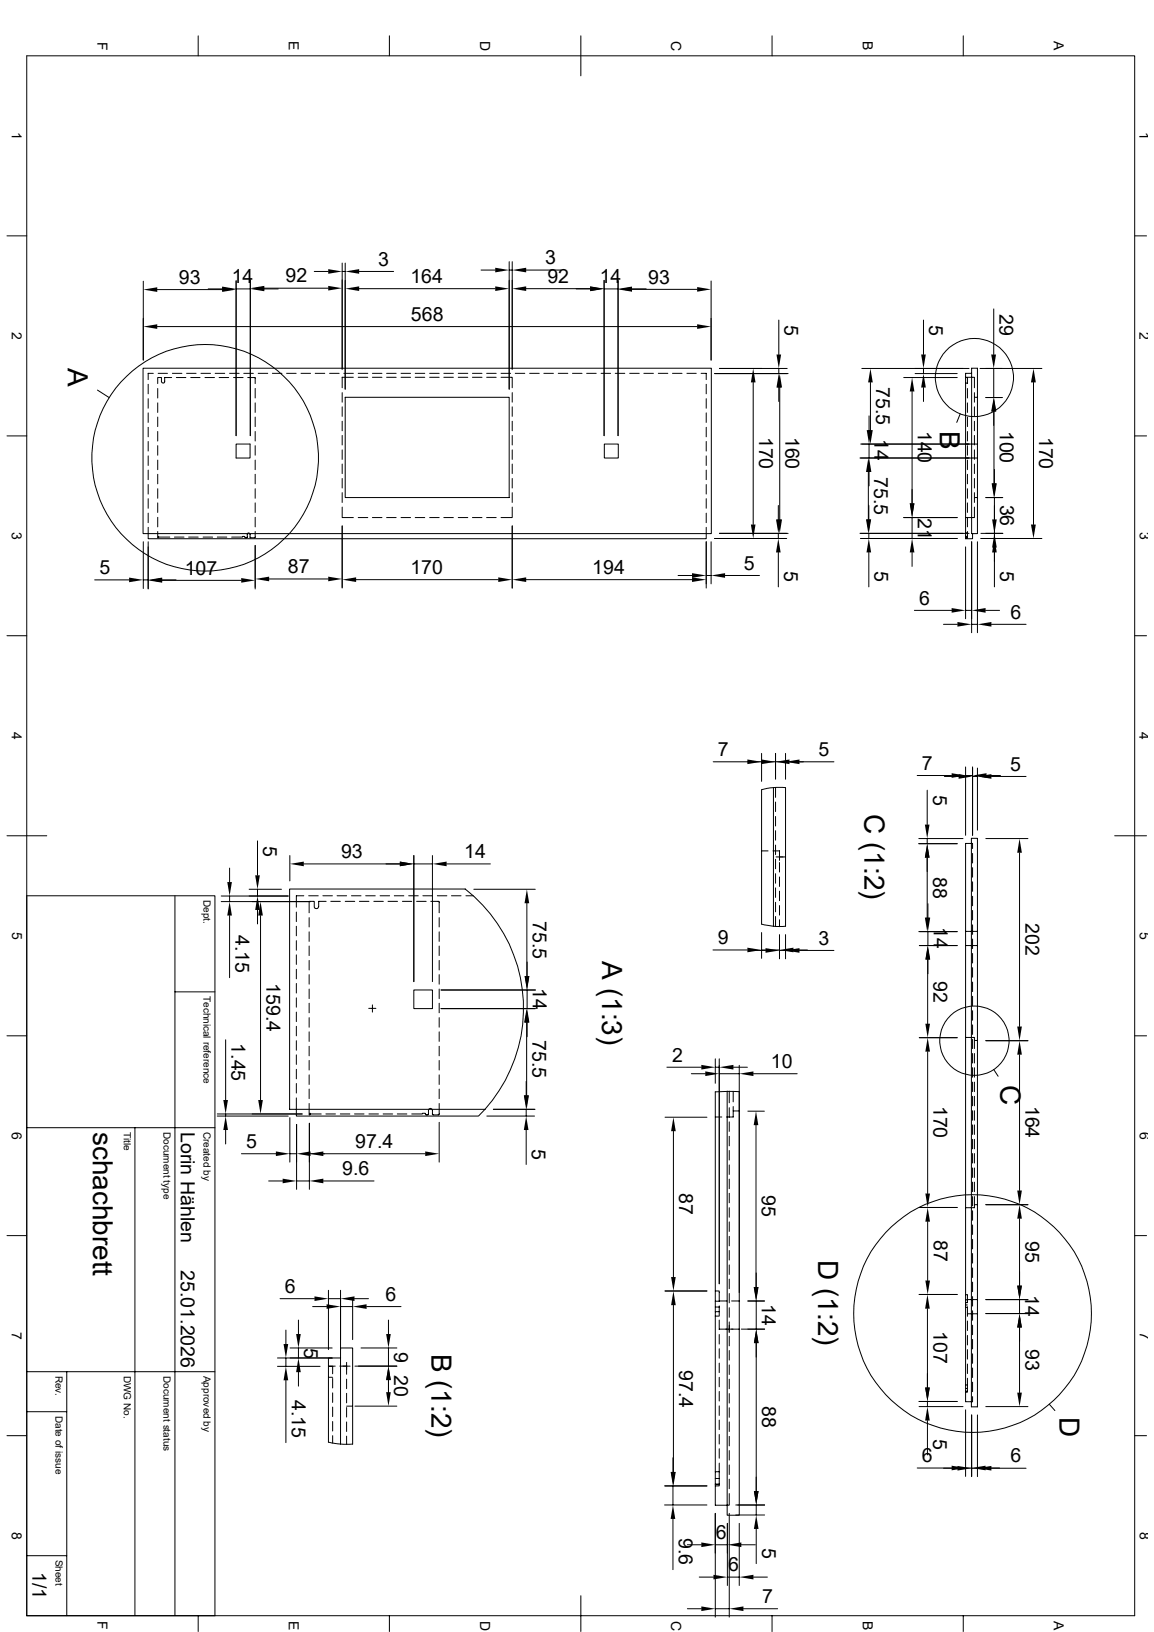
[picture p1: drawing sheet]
<svg xmlns="http://www.w3.org/2000/svg" width="210mm" height="297mm" viewBox="0 0 210 297" stroke-linecap="round" stroke-linejoin="round" font-family="sans-serif">
<g fill="none" stroke="#000" stroke-width=".18">
<path d="M4.9 10.2h201.6v283.8h-201.6zM36.1 6.5v3.7M70.9 6.5v3.7M105.7 6.5v7.3M140.5 6.5v3.7M175.3 6.5v3.7M1.3 42.9h3.6M26.1 51.2v14.3M28.6 59.4h98.3M28.6 52.7h11.8M37.9 52.6h2.5M43 51.1v28.2"/>
<path d="M43 52.6h2.6M45.6 50.9v28.4M48.1 52.5h11.6M48.1 52.6h2.5M57.2 49.4h2.5M62.3 47.9v19.3M62.3 49.4h.5M62.8 47.9v22.9M65.4 52.5h24.7M65.4 49.4h6.2M87.5 49.1h2.6M92.7 47.6v23.2"/>
<path d="M92.7 49.1h.5M93.2 47.6v19.6M95.8 49.1h6.2M95.8 52.5h11.6M104.9 52.6h2.5M109.9 52.6h2.6M109.9 51v28.3M112.5 51.1v28.2M115 52.6h2.6M115 52.7h11.9M129.4 51.1v14.4M141.7 58.3v6.2"/>
<path d="M168.1 58.3v6.2M180.8 56.2v8.3M206.5 42.9h2.2M1.3 79.3h3.6M17.7 71l2.2 1.3M26 67h103.5v30.1h-103.5zM27 69.9v1.8M27 72.6v1.7M27 75.1v1.8M27 77.8v1.7M27.9 67.9h-.9v1.2M28.7 70.7v1.7"/>
<path d="M28.7 73.3v1.8M28.7 75.9v1.7M28.7 78.5v1.8M28.8 67.9h1.7M31.2 68.7h-1.2v.7a.3 .3 0 0 1-.3 .3 .3 .3 0 0 1-.3-.3v-.7h-.7v1.1M31.4 67.9h1.7M32.1 68.7h1.7M34 67.9h1.7M34.7 68.7h1.7M36.6 67.9h1.7M37.3 68.7h1.7M39.2 67.9h1.7"/>
<path d="M39.9 68.7h1.7M41.8 67.9h1.7M42.5 68.7h1.7M44.4 67.9h1.7M45.1 68.7h1.3v1.1M46.4 70.7v1.7M46.4 73.3v1.8M46.4 75.9v1.7M46.4 78.5v1.8M47 67.9h1.7M49.6 67.9h1.7M52.2 67.9h1.7"/>
<path d="M54.8 67.9h1.7M57.4 67.9h1.7M60 67.9h1.7M62.3 71.5v1.7M62.3 74v1.8M62.3 76.7v1.7M62.3 79.2v1.8M62.6 67.9h1.7M62.8 72.3h29.9v18.3h-29.9zM64.3 68.7h-2v1.9M65.2 67.9h1.7M65.2 68.7h1.7"/>
<path d="M67.8 67.9h1.7M67.8 68.7h1.7M70.4 67.9h1.7M70.4 68.7h1.7M73 67.9h1.7M73 68.7h1.7M75.6 67.9h1.7M75.6 68.7h1.7M78.2 67.9h1.7M78.2 68.7h1.7M80.8 67.9h1.7M80.8 68.7h1.7"/>
<path d="M83.4 67.9h1.7M83.4 68.7h1.7M86 67.9h1.7M86 68.7h1.7M88.6 67.9h1.7M88.6 68.7h1.7M91.2 68.7h2v1.9M91.2 67.9h1.7M93.2 71.5v1.7M93.2 74v1.8M93.2 76.7v1.7M93.2 79.2v1.8"/>
<path d="M93.8 67.9h1.7M96.4 67.9h1.7M99 67.9h1.7M101.6 67.9h1.7M104.2 67.9h1.7M106.8 67.9h1.7M109.4 67.9h1.7M112 67.9h1.7M114.6 67.9h1.7M117.2 67.9h1.7M119.8 67.9h1.7M122.4 67.9h1.7"/>
<path d="M125 67.9h1.7M127.6 67.9h.9v1.2M128.5 69.9v1.8M128.5 72.6v1.7M128.5 75.1v1.8M128.5 77.8v1.7M130 68h13.4M130.9 67.1h12.4M137.1 69.6v25.9M141.7 67.1v.9M141.7 70.5v2.6M141.9 70.5v24"/>
<path d="M156.8 67.1h19.6M158.2 75.7v2.6M158.4 69.6v8.7M164.5 68.7h9.7M166 71.2v20.4M166.5 68h7.7M168.1 67.1v.9M168.1 70.5v2.6M174.8 75.3l-.7 1.6M175.7 68.7h.4v1.1M175.7 68.7h1.6v1.9M175.7 69.7h.4"/>
<path d="M176.1 70.7v1.7M176.1 73.3v1.8M176.1 75.9v1.7M176.1 78.5v1.8M176.8 67h1.1v30.1h-1.1zM176.8 67.9h-1.1v30.1h1.3v-.9M177.3 71.5v1.7M177.3 74v1.8M177.3 76.7v1.7M177.3 79.2v1.8M177.3 72.3h.6M178.4 67.1h11.2"/>
<path d="M180.8 67.1v5.2M180.8 74.9v2.5M180.9 74.9v13.1M182.4 72.3h-3M188.1 69.6v25.9M206.5 79.3h2.2M26.1 98.6v8.5M27 98.6v8.6M27 96v2h101.5v-2M27 80.3v1.8M27 83v1.7M27 85.6v1.7"/>
<path d="M27 88.2v1.7M27 90.8v1.7M27 93.4v1.7M28.7 96.7v1.2h.1v-.3l.1 .1h2M28.7 81.1v1.7M28.7 83.7v1.8M28.7 86.3v1.8M28.7 88.9v1.8M28.7 91.5v1.8M28.7 94.1v1.8M31.7 97.7h1.8M34.3 97.7h1.8"/>
<path d="M37 97.7h1.7M39.5 97.7h1.8M43 80.8h2.5v2.6h-2.5zM46.4 96.7v1.1l-.8 .1-.1-.6a.26 .26 0 0 0-.2-.3 .26 .26 0 0 0-.3 .3l-.1 .6h-.3l-.2-.3h-.2v.1h-2M46.4 81.1v1.7M46.4 83.7v1.8M46.4 86.3v1.8M46.4 88.9v1.8M46.4 91.5v1.8M46.4 94.1v1.8M46.4 99.3v7.9M62.3 95.7v11.3"/>
<path d="M62.3 92.3v1.9h2M62.3 81.9v1.7M62.3 84.5v1.7M62.3 87.1v1.7M62.3 89.7v1.7M65.2 94.2h1.7M67.8 94.2h1.7M70.4 94.2h1.7M73 94.2h1.7M75.6 94.2h1.7M78.2 94.2h1.7M80.8 94.2h1.7"/>
<path d="M83.4 94.2h1.7M86 94.2h1.7M88.6 94.2h1.7M93.2 92.3v1.9h-2M93.2 81.9v1.7M93.2 84.5v1.7M93.2 87.1v1.7M93.2 89.7v1.7M93.2 95.7v11.3M110 80.8h2.5v2.6h-2.5zM128.5 80.3v1.8M128.5 83v1.7"/>
<path d="M128.5 85.6v1.7M128.5 88.2v1.7M128.5 90.8v1.7M128.5 93.4v1.7M128.5 98.6v8.4M129.4 98.6v7.7M130 98h13.2M130.9 97.1h12.5M141.6 92v2.5M141.6 97.1v.9M156.5 83.4h21.4M156.5 97.1h19.9"/>
<path d="M156.6 98h17.6M158 85.9v8.6M158.1 92v2.5M158.1 97.1v.9M158.2 80.8v2.6M158.2 85.9v2.5M164.5 94.2h9.7M166 94.2v3.8M175.7 97.6h.4M175.7 97.7h.4M175.7 99.5v13.1M175.7 97h.4"/>
<path d="M176.1 96.7v1.2h-.4M176.1 81.1v1.7M176.1 83.7v1.8M176.1 86.3v1.8M176.1 88.9v1.8M176.1 91.5v1.8M176.1 94.1v1.8M176.8 98.6v16.5M177.3 92.3v1.9h-1.6M177.3 81.9v1.7M177.3 84.5v1.7M177.3 87.1v1.7"/>
<path d="M177.3 89.7v1.7M177.3 90.6h.6M177.9 98.6v16.5M177.9 80.8h-21.3M178.5 98h11.1M178.5 97.1h4M179.4 90.6h3.1M181 85.4v2.6M181 90.6v7.4M181 99.7v7.1M1.3 115.7h3.6M17.2 105.5h6.3"/>
<path d="M26.1 105.5h.9M29.5 105.6h14.4M29.5 105.5h2.5M49 105.4h10.7M64.8 105.5h25.9M95.8 105.5h30.1M123.4 104.7h2.5M128.5 104.7h.9M132 104.7h6.2M141.6 100.5v6.3M158.1 100.5v6.3M166 100.5v2.6"/>
<path d="M166.4 111.1h6.8M171.7 113.6h2.5M175.7 111.1h1.1M176.8 113.6h1.1M179.4 111.1h2.5M180.4 113.6h6.3M206.5 115.7h2.2M138.6 137.1v5.1M141.1 137.1v4.7M143 137.1v4.7M143 138.6h-13.2M151.8 138.6h-8.1"/>
<path d="M175.7 139.6v12.4M177 139.6v12.4M177.9 139.8v11.3M1.3 152.1h7.2M41.8 158v2.5M46.9 153v6.3M52.7 155.7v4.6M55.3 157.2h17.5M75.3 157.2h3.4M75.3 155.7v22.9M78.7 155.7v22.9M81.3 157.2h7.9"/>
<path d="M138.6 154.9h1.2M140.7 154.9h1.2v1.7M140.8 143.3v25.3M140.8 143.3l-2.2 .4v24.5l2.2 .4M140.8 143.3h2.2v25.3h-2.2M141.1 143.3v1.8M141.1 146v1.7M141.1 148.6v1.7M141.1 151.2v1.7M141.1 153.8v1.7M141.1 156.4v1.7M141.1 159v1.7"/>
<path d="M141.2 156h1.8M141.9 157v1.7M141.9 159.6v1.7M166.9 141.1h6.3M167.2 152.6h8.1M168.7 156.1v10.9M168.7 143.8v6.3M168.7 152.6v.9M171.9 141.3h2.6M174.2 153.5h-7M175.7 141.1h1.3M176.8 152.6h1.1v103.4h-1.1z"/>
<path d="M177 154.4v-.9h-1.3v101.6h1.3v-.9M177 155.3v1.8M177 157.9v1.7M177 141.3h.9M179.4 152.6h7.7M179.5 141.1h2.6M180.4 141.3h6.3M185.5 155.2v31.6M202.9 152.1h5.8M4.9 163h34.2v131M31.8 163v131M40.3 164.1h16.2"/>
<path d="M40.3 163.1h12.2M41.8 163.1v1M41.8 166.6v11.3M45.3 161.8h5.9M46.9 161.8v1.3M46.9 165.6v2.5M47.4 166.6v33.6M53.9 166v1.7M53.9 168.6v1.7M53.9 171.2v1.7M53.9 173.8v1.7M53.9 176.4v1.7"/>
<path d="M53.9 179v1.7M55.3 163h-1.4v2.1M56.2 163h1.7M56.3 167v1.7M56.3 169.6v1.7M56.3 172.2v1.7M56.3 174.8v1.7M56.3 177.4v1.7M58.8 163h1.7M59.4 164h-1.4v1a.4 .4 0 0 1-.4 .4 .4 .4 0 0 1-.4-.4v-1h-.9v2.1M60.2 164h1.7M61.3 163h1.8"/>
<path d="M62.8 164h1.8M64 163h1.7M65.4 164h1.7M66.5 163h1.8M68 164h1.8M69.2 163h1.7M70.6 164h1.7M71.8 163h1.7M73.2 164h1.7M74.4 163h1.7M75.8 164h1.8M77 163h1.7"/>
<path d="M78.4 164l1.5 .1v2M79.6 163h1.7M79.9 167v1.7M79.9 169.6v1.7M79.9 172.2v1.7M79.9 174.8v1.7M79.9 177.4v1.7M82.2 163h1.7M84.8 163h1.3M86.2 161.8h11.2M95.9 164.4v13.2M95.9 175.1v2.5"/>
<path d="M129.8 172.9h6.2M136.8 173h2.5M138.6 169.7v4.7M138.6 172.9h3.3M141.1 161.6v1.7M141.1 164.2v1.7M141.1 166.8v1.8M141.9 162.2v1.7M141.9 164.8v1.7M141.9 167.4v1.3M141.9 170.1v4.4M141.9 173h1.1"/>
<path d="M143 170.1v4.4M144.4 172.9h2.5M145.5 173h6.3M167.2 169.5h7M167.3 172.1h6.9M168.8 174.6v11.7M168.9 164.5v2.5M168.9 169.5v2.6M168.9 174.6v2.6M175.7 169.5h2.2M175.7 172.1h2.2M177 160.5v1.7"/>
<path d="M177 163.1v1.7M177 165.7v1.7M177 168.3v1.8M177 170.9v1.7M177 173.5v1.8M177 176.1v1.7M177 178.7v1.8M1.3 188.5h3.6M31.8 180.5h7.3M41.1 189.2v11M53.9 199.8v3.3h33.2a27.5 27.5 0 0 0-2.4-41.3h-32v40.1h35.6M53.9 181.6v1.7"/>
<path d="M53.9 184.2v1.7M53.9 186.8v1.7M53.9 189.4v1.7M53.9 192v1.7M53.9 194.6v1.7M53.9 197.2v1.7M56.3 180v1.7M56.3 182.6v1.7M56.3 185.2v1.7M56.3 187.8v1.7M56.3 190.4v1.8M56.3 193v1.7"/>
<path d="M56.3 195.6v1.8M56.3 198.2v1.7M67.1 183.5h1.3M67.8 182.9v1.3M75.3 180.2h3.4v3.4h-3.4zM79.9 180v1.7M79.9 182.6v1.7M79.9 185.2v1.7M79.9 187.8v1.7M79.9 190.4v1.8M79.9 193v1.7M79.9 195.6v1.8"/>
<path d="M79.9 198.2v1.7M80.3 183.6h17.2M95.8 196.8v2.5M95.8 186.1v13.2M95.9 180.2v3.4M95.9 186.1v2.6M97.5 180.2h-17.2M121.4 194.2h6.2M125.8 195.4h2.6M130.2 192.7v4.4M130.2 194.2h.7M130.2 198.7v75.2h2.5v-2.1"/>
<path d="M130.9 192.7v40.9M130.9 195.4h3.6M132.3 198.6l2.2 .1M132.3 198.6v77.2h2.2v-77.2M132.4 198.6l-2.2 .1M132.7 198.6v2.1M133.4 198.6v1.9M133.5 194.2h2.5M134.5 193.9v41.3M137.1 195.4h8M167.3 188.8h6.9M168.8 191.4v25.8"/>
<path d="M175.7 188.8h1.6v2M177 181.3v1.7M177 183.9v1.8M177 186.5v1.8M177 189.1v1.7M177 191.7v1.8M177 194.3v1.7M177 196.9v1.8M177 199.5v1.8M177.3 191.7v1.8M177.3 194.3v1.7M177.3 196.9v1.8"/>
<path d="M177.3 199.5v1.8M177.3 189.4h.6M179.4 189.4h7.7M180.8 194.6l.9 1.3M185.5 191.9v24.8M206.5 188.5h2.2M4.9 205.2h34.2M24.6 205.2v88.8M39.5 202.7h15.5M39.5 203.1h13M41.1 202.7v.4M41.1 205.7v2.5"/>
<path d="M43.9 210h6.3M48.9 214.9h2.5M52.7 203.4v8.1M52.7 210h1.3M54 214.9h2.3M54 204.6v11.9M56.3 200.8v2.1h.1v-.3l.1 .1h2M56.3 204.4v12.1M56.5 210h20.9M58.8 214.9h9.3M59.3 202.7h1.7M61.9 202.7h1.8"/>
<path d="M64.5 202.7h1.8M67.1 202.7h1.8M69.7 202.7h1.8M72.3 202.7h1.7M79.9 204.3v7.2M79.9 200.8v2l-1.2 .1v-.8a.36 .36 0 0 0-.4-.4 .36 .36 0 0 0-.3 .4v.7l-.1 .1h-.4l-.1-.3h-.5v.1h-2M88.6 203.1h8.7M89.8 201.9h7.6M95.8 201.9v1.2M95.8 205.7v6.2M121 203.3h7.7M122.6 205.9v26.5"/>
<path d="M130.2 203.3h1.2M132.7 201.6v1.7M132.7 204.2v1.7M132.7 206.8v1.7M132.7 209.4v1.7M132.7 212v1.7M132.7 214.6v1.7M132.7 217.2v1.7M132.7 219.8v1.7M133.4 202.2h1.1M133.4 201.4v1.9h-1.2M136.1 202.2h3"/>
<path d="M137.6 204.8v29.4M167.3 219.8h6.9M177 202.1v1.8M177 204.7v1.8M177 207.3v1.8M177 209.9v1.8M177 212.6v1.7M177 215.1v1.8M177 217.8v1.7M177.3 202.1v1.8M177.3 204.7v1.8M177.3 207.3v1.8"/>
<path d="M177.3 209.9v1.8M177.3 212.6v1.7M177.3 215.1v1.8M177.3 217.8v2h-1.6M177.3 219.2h.6M179.4 219.2h7.7M1.3 224.9h3.6M51 236.3h6.2M56.9 237.8h2.5M59.8 234.8v10.8M59.8 236.3h2.2M62 237.8h2.2"/>
<path d="M62 234.8v28M64.2 236.3v7.5M64.5 236.3h2.6M66.7 237.8h6.3M121 234.9h7.7M122.6 237.5v30.4M130.2 234.9h.7v1.9h1.4M130.2 239.5h.7M130.2 238.7h.7M130.2 236.8h.7M130.2 237.9h.7M130.9 237.7v1.7"/>
<path d="M132.7 222.4v1.7M132.7 225v1.7M132.7 227.6v1.7M132.7 230.2v1.7M132.7 232.8v1.7M132.7 235.4v1.7M132.7 238v1.7M133.1 236.8h1.4M137.6 231.7v2.5M137.6 236.8v5.1M139.1 236.8h-3M167.3 235.6h6.9"/>
<path d="M168.8 238.2v14.3M168.8 222.3v10.7M175.7 235.6h.4v1.4M175.7 237.9h.4M175.7 237.5h.4M175.7 236.6h.4M175.7 237.1h.4M176.1 237.8v1.8M176.1 239.1h1.8M176.1 236.5h1.8M177 220.3v1.8M177 222.9v1.8"/>
<path d="M177 225.6v1.7M177 228.1v1.8M177 230.8v1.7M177 233.3v1.8M177 236v1.7M177 238.5v1.8M179.4 236.5h7.7M179.4 239.1h7.7M185.5 236.5v2.6M185.5 221.8v12.2M206.5 224.9h2.2M4.9 256.9h7.2"/>
<path d="M4.9 249.6h34.2M12.1 249.6v44.4M50.5 248.7h7.8M50.5 247.1h10M52 242.1v2.5M52 247.1v1.6M52 251.2v11.4M52.8 245.3h7.7M54.3 240.2v2.6M54.3 245.3v1.8M54.3 249.7v2.6M59.8 248.7h.7v1.3"/>
<path d="M59.8 248.6h1.2M59.8 250.7h.7M60.5 250.9v1.7M60.5 253.5v1.7M60.5 256.1v1.7M60.5 258.7v1.7M62 247.1h-2.2v15.4M62 245.3h2.2v17.5M63.1 247.9v2.2M63.1 251v1.7M63.1 253.6v1.7M63.1 256.2v1.7"/>
<path d="M63.1 258.8v1.7M63.1 255.9h1.1M63.7 248.6h-1.9M64.6 248.6h7.6M64.6 255.9h7.6M65.7 245.3h6.5M70.7 240.2v2.6M70.7 245.3v3.3M70.7 251.2v2.5M130.9 240.2v1.8M130.9 242.9v1.7M130.9 245.4v1.8"/>
<path d="M130.9 248.1v1.7M130.9 250.7v1.7M130.9 253.2v1.8M130.9 255.9v1.7M130.9 258.4v1.8M130.9 241.9h3.6M132.7 240.6v1.9M132.7 243.2v1.7M132.7 245.8v1.7M132.7 248.4v1.7M132.7 251v1.7M132.7 253.6v1.8"/>
<path d="M132.7 256.2v1.7M132.7 258.8v1.7M134.9 241.9h4.2M137.6 244.4v27M167.3 255.1h6.9M167.3 256h8M168.8 255.1v.9M168.8 258.5v6.3M175.7 256.6v12.1M175.7 253.2h.4M175.7 252.1h.4M176.1 252.1v.6h-.4"/>
<path d="M176.1 252.7v.7h-.4M176.1 240.4v1.7M176.1 243v1.8M176.1 245.6v1.8M176.1 248.2v1.8M176.1 250.8v1.3M176.8 257.5v11.2M177 241.2v1.7M177 243.8v1.7M177 246.4v1.7M177 249v1.7M177 251.5v1.8"/>
<path d="M177.9 257.5v11.2M179.4 256h7.7M185.5 241.6v11.8M191 255.6l1 1.1M1.3 261.3h3.6M59.8 262.5a14.1 14.1 0 0 0 4.4 .3M60.5 261.3v1.3M63.1 261.4v1.5M120.9 273.9h7.8M120.9 270.4h7.8M122.5 265.3v2.6M122.5 270.4v3.5"/>
<path d="M122.5 276.4v9.3M130.2 275.4v18.9M130.2 270.2h.7M130.2 270.1h.7M130.2 267.8h.7M130.9 267.8v1.3h-.7M130.9 269.1v1.3h-.7M130.9 261.1v1.7M130.9 263.7v1.7M130.9 266.3v1.5M132.4 277.2v11.3M132.7 275.4v18.9"/>
<path d="M132.7 261.4v1.7M132.7 264v1.7M132.7 266.6v1.8M132.7 269.2v1.7M133.9 273.9h5.2M133.9 275.7h5.2M134.5 277.2v11.3M137.6 273.9v1.8M137.6 278.3v6.3M166.9 267.2h6.3M171.7 267.2h2.5M175.7 267.2h1.1"/>
<path d="M176.8 267.2h1.1M179.4 267.2h2.5M180.4 267.2h6.3M206.5 261.3h2.2M4.9 283.1h7.2M36.1 294v2.9M70.9 294v2.9M105.7 290.4v6.5M125.1 281.1h2.5M125.1 292.8h2.5M127.3 287h2.5M130.2 281.1h2.2"/>
<path d="M130.2 292.8h2.5M132.4 287h2.1M134.9 281.1h2.6M135.3 292.8h6.2M137.1 287h2.6M140.5 294v2.9M175.3 294v2.9"/>
<circle cx="177.3" cy="68.7" r="7.1"/>
<circle cx="37.4" cy="83.3" r="20.6"/>
<circle cx="177.3" cy="189.4" r="6.3"/>
<circle cx="177" cy="239" r="21.6"/>
</g>
<g fill="#000">
<path d="M26.1 59.4l2.5-.4v.9zM26.1 52.7l2.5-.4v.8zM40.4 52.3l2.6 .4-2.6 .4zM40.4 52.2l2.6 .4-2.6 .4zM45.6 52.6l2.5-.4v.8zM45.6 52.5l2.5-.5v.9zM59.7 52l2.6 .5-2.6 .4zM59.7 49l2.6 .4-2.6 .4zM62.8 49.4l2.6-.4v.8zM62.8 52.5l2.6-.4v.9zM90.1 52.1l2.6 .4-2.6 .5zM90.1 48.7l2.6 .4-2.6 .5z"/>
<path d="M93.2 49.1l2.6-.4v.9zM93.2 52.5l2.6-.4v.9zM107.4 52.1l2.5 .4-2.5 .5zM107.4 52.2l2.5 .4-2.5 .4zM112.5 52.6l2.5-.4v.8zM112.5 52.7l2.5-.5v.9zM126.9 59l2.5 .4-2.5 .5zM126.9 52.2l2.5 .5-2.5 .4zM137.1 67.1l.4 2.5h-.8zM141.7 68l.5 2.5h-.9zM141.3 64.5h.9l-.5 2.6zM141.9 68l.4 2.5h-.8z"/>
<path d="M157.7 78.3h.9l-.4 2.5zM158.4 67.1l.4 2.5h-.8zM158 78.3h.8l-.4 2.5zM166 68.7l.4 2.5h-.8zM168.1 68l.4 2.5h-.9zM167.6 64.5h.9l-.4 2.6zM180.8 72.3l.5 2.6h-.9zM180.4 64.5h.9l-.5 2.6zM180.9 72.3l.4 2.6h-.8zM188.1 67.1l.4 2.5h-.9zM136.7 95.5h.8l-.4 2.5zM141.2 94.5h.9l-.5 2.6z"/>
<path d="M141.5 94.5h.8l-.4 2.6zM158 83.4l.5 2.5h-.9zM157.6 94.5h.9l-.5 2.6zM157.7 94.5h.8l-.4 2.6zM158.2 83.4l.4 2.5h-.9zM165.6 91.6h.8l-.4 2.6zM180.5 88h.8l-.4 2.6zM180.6 94.5h.8l-.4 2.6zM181 97.1l.4 2.6h-.8zM180.6 88h.8l-.4 2.6zM187.6 95.5h.9l-.4 2.5zM23.5 105.1l2.6 .4-2.6 .5z"/>
<path d="M27 105.5l2.5-.4v.9zM27 105.6l2.5-.4v.8zM43.9 105.2l2.5 .4-2.5 .4zM46.4 105.4l2.6-.5v.9zM59.7 104.9l2.6 .5-2.6 .4zM62.3 105.5l2.5-.4v.8zM90.7 105.1l2.5 .4-2.5 .4zM93.2 105.5l2.6-.4v.8zM125.9 105.1l2.6 .4-2.6 .4zM125.9 104.3l2.6 .4-2.6 .5zM129.4 104.7l2.6-.4v.9zM141.6 98l.5 2.5h-.9z"/>
<path d="M158.1 98l.4 2.5h-.8zM166 98l.4 2.5h-.8zM173.2 110.7l2.5 .4-2.5 .4zM174.2 113.2l2.6 .4-2.6 .4zM176.8 111.1l2.6-.4v.8zM177.9 113.6l2.5-.4v.8zM181 98l.4 2.5h-.8zM136 138.2l2.6 .4-2.6 .5zM138.6 138.2l2.5 .4-2.5 .5zM141.1 138.6l2.6-.4v.9zM143 138.6l2.5-.4v.9zM46.4 159.3h.9l-.4 2.5z"/>
<path d="M52.7 157.2l2.6-.4v.8zM72.8 156.8l2.5 .4-2.5 .4zM78.7 157.2l2.6-.4v.8zM168.7 153.5l.5 2.6h-.9zM168.3 150.1h.9l-.5 2.5zM173.2 140.7l2.5 .4-2.5 .5zM174.5 140.9l2.5 .4-2.5 .4zM177 141.1l2.5-.4v.9zM177.9 141.3l2.5-.4v.8zM185.5 152.6l.5 2.6h-.9zM41.4 160.5h.8l-.4 2.6zM41.8 164.1l.4 2.5h-.8z"/>
<path d="M46.9 163.1l.4 2.5h-.9zM47.4 164.1l.4 2.5h-.8zM95.5 177.6h.8l-.4 2.6zM95.9 161.8l.4 2.6h-.8zM95.5 177.6h.9l-.5 2.6zM136 172.5l2.6 .4-2.6 .4zM139.3 172.6l2.6 .4-2.6 .4zM141.9 172.9l2.5-.4v.8zM143 173l2.5-.4v.8zM168.3 167h.9l-.5 2.5zM168.8 172.1l.4 2.5h-.8zM168.9 172.1l.4 2.5h-.9z"/>
<path d="M168.4 167h.9l-.4 2.5zM95.3 199.3h.9l-.4 2.6zM95.4 199.3h.9l-.5 2.6zM95.8 183.6l.5 2.5h-.9zM95.9 183.6l.5 2.5h-.9zM127.6 193.8l2.6 .4-2.6 .4zM128.4 195l2.5 .4-2.5 .4zM130.9 194.2l2.6-.4v.8zM134.5 195.4l2.6-.4v.8zM168.8 188.8l.4 2.6h-.8zM168.4 186.3h.8l-.4 2.5zM185.1 186.8h.9l-.5 2.6z"/>
<path d="M185.5 189.4l.5 2.5h-.9zM41.1 203.1l.4 2.6h-.9zM40.6 200.2h.9l-.4 2.5zM47 200.2h.8l-.4 2.5zM50.2 209.5l2.5 .5-2.5 .4zM51.4 214.5l2.6 .4-2.6 .4zM54 210l2.5-.5v.9zM56.3 214.9l2.5-.4v.8zM56.3 210l2.5-.5v.9zM77.4 209.5l2.5 .5-2.5 .4zM95.8 203.1l.4 2.6h-.9zM122.6 203.3l.4 2.6h-.9z"/>
<path d="M137.6 202.2l.4 2.6h-.8zM168.4 217.2h.8l-.4 2.6zM185.1 216.7h.9l-.5 2.5zM57.2 235.9l2.6 .4-2.6 .5zM59.4 237.4l2.6 .4-2.6 .4zM62 236.3l2.5-.4v.9zM64.2 237.8l2.5-.4v.8zM122.6 234.9l.4 2.6h-.9zM122.1 232.4h.9l-.4 2.5zM137.2 234.2h.8l-.4 2.6zM168.8 235.6l.4 2.6h-.8zM168.4 233h.8l-.4 2.6z"/>
<path d="M168.8 219.8l.4 2.5h-.8zM185.5 219.2l.5 2.6h-.9zM185.1 234h.9l-.5 2.5zM51.6 244.6h.9l-.5 2.5zM52 248.7l.5 2.5h-.9zM53.9 242.8h.8l-.4 2.5zM54.3 247.1l.4 2.6h-.8zM70.3 253.4h.8l-.4 2.5zM70.7 248.6l.4 2.6h-.8zM70.3 242.8h.8l-.4 2.5zM137.6 241.9l.4 2.5h-.8zM168.4 252.5h.8l-.4 2.6z"/>
<path d="M168.8 256l.4 2.5h-.8zM185.5 239.1l.5 2.5h-.9zM185.1 253.4h.9l-.5 2.6zM122 267.9h.9l-.4 2.5zM122.5 273.9l.4 2.5h-.9zM122.1 267.9h.9l-.4 2.5zM137.2 271.4h.8l-.4 2.5zM137.6 275.7l.4 2.6h-.8zM173.2 266.7l2.5 .5-2.5 .4zM174.2 266.8l2.6 .4-2.6 .4zM176.8 267.2l2.6-.5v.9zM177.9 267.2l2.5-.4v.8z"/>
<path d="M127.6 280.7l2.6 .4-2.6 .5zM127.6 292.4l2.6 .4-2.6 .4zM129.8 286.6l2.6 .4-2.6 .4zM132.4 281.1l2.5-.4v.9zM132.7 292.8l2.6-.4v.8zM134.5 287l2.6-.4v.8z"/>
</g>
<g font-size="5.1">
<text x="12.4" y="67.1" transform="rotate(90 12.4 67.1)">A</text>
<text x="171.1" y="78.4" transform="rotate(90 171.1 78.4)">B</text>
<text x="157.3" y="148.2" transform="rotate(90 157.3 148.2)">C (1:2)</text>
<text x="109.6" y="174.9" transform="rotate(90 109.6 174.9)">A (1:3)</text>
<text x="182.1" y="197.4" transform="rotate(90 182.1 197.4)">C</text>
<text x="16.9" y="206" transform="rotate(90 16.9 206)">schachbrett</text>
<text x="148.9" y="229.3" transform="rotate(90 148.9 229.3)">D (1:2)</text>
<text x="78.5" y="246.4" transform="rotate(90 78.5 246.4)">B (1:2)</text>
<text x="192.8" y="257.9" transform="rotate(90 192.8 257.9)">D</text>
</g>
<g font-size="3.6">
<text x="32.6" y="51.6">93</text>
<text x="42.2" y="51.6">14</text>
<text x="51.9" y="51.4">92</text>
<text x="68.8" y="48.3">3</text>
<text x="74.7" y="51.5">164</text>
<text x="99.2" y="48.1">3</text>
<text x="99.6" y="51.5">92</text>
<text x="109.1" y="51.6">14</text>
<text x="118" y="51.6">93</text>
<text x="74.8" y="58.4">568</text>
<text x="142.8" y="59.1" transform="rotate(90 142.8 59.1)">5</text>
<text x="169.1" y="59.1" transform="rotate(90 169.1 59.1)">5</text>
<text x="181.9" y="57.2" transform="rotate(90 181.9 57.2)">29</text>
<text x="159.5" y="70.4" transform="rotate(90 159.5 70.4)">75.5</text>
<text x="138.1" y="79.5" transform="rotate(90 138.1 79.5)">170</text>
<text x="143" y="79.5" transform="rotate(90 143 79.5)">160</text>
<text x="159.2" y="80" transform="rotate(90 159.2 80)">14</text>
<text x="167" y="78.4" transform="rotate(90 167 78.4)">140</text>
<text x="181.9" y="78.4" transform="rotate(90 181.9 78.4)">100</text>
<text x="189.1" y="79.5" transform="rotate(90 189.1 79.5)">170</text>
<text x="159.1" y="86.7" transform="rotate(90 159.1 86.7)">75.5</text>
<text x="167" y="94.4" transform="rotate(90 167 94.4)">21</text>
<text x="182" y="91.8" transform="rotate(90 182 91.8)">36</text>
<text x="18.1" y="104.5">5</text>
<text x="33.6" y="104.6">107</text>
<text x="52.4" y="104.3">87</text>
<text x="74.7" y="104.4">170</text>
<text x="107.8" y="104.4">194</text>
<text x="135.4" y="103.7">5</text>
<text x="142.7" y="104" transform="rotate(90 142.7 104)">5</text>
<text x="159.2" y="104" transform="rotate(90 159.2 104)">5</text>
<text x="182" y="104" transform="rotate(90 182 104)">5</text>
<text x="167.3" y="110">6</text>
<text x="183.9" y="112.6">6</text>
<text x="130.6" y="137.6">7</text>
<text x="148.9" y="137.6">5</text>
<text x="167.8" y="140.1">7</text>
<text x="183.9" y="140.3">5</text>
<text x="169.8" y="144.7" transform="rotate(90 169.8 144.7)">5</text>
<text x="47.9" y="153.9" transform="rotate(90 47.9 153.9)">5</text>
<text x="62.1" y="156.2">93</text>
<text x="84.5" y="156.2">14</text>
<text x="169.8" y="159.6" transform="rotate(90 169.8 159.6)">88</text>
<text x="96.9" y="167.6" transform="rotate(90 96.9 167.6)">75.5</text>
<text x="42.9" y="170.1" transform="rotate(90 42.9 170.1)">4.15</text>
<text x="130.6" y="171.8">9</text>
<text x="148.9" y="171.9">3</text>
<text x="169.9" y="168.7" transform="rotate(90 169.9 168.7)">14</text>
<text x="186.6" y="168.1" transform="rotate(90 186.6 168.1)">202</text>
<text x="48.5" y="178.9" transform="rotate(90 48.5 178.9)">159.4</text>
<text x="96.9" y="179.8" transform="rotate(90 96.9 179.8)">14</text>
<text x="169.9" y="178.5" transform="rotate(90 169.9 178.5)">92</text>
<text x="42.1" y="189.9" transform="rotate(90 42.1 189.9)">1.45</text>
<text x="96.9" y="189.2" transform="rotate(90 96.9 189.2)">75.5</text>
<text x="122.3" y="193.2">2</text>
<text x="140.3" y="194.4">10</text>
<text x="169.9" y="201.2" transform="rotate(90 169.9 201.2)">170</text>
<text x="186.6" y="201.2" transform="rotate(90 186.6 201.2)">164</text>
<text x="32.9" y="206" transform="rotate(90 32.9 206)">Lorin Hählen</text>
<text x="44.8" y="208.9">5</text>
<text x="64.6" y="208.9">97.4</text>
<text x="96.8" y="209.1" transform="rotate(90 96.8 209.1)">5</text>
<text x="62.3" y="213.9">9.6</text>
<text x="123.6" y="217.2" transform="rotate(90 123.6 217.2)">87</text>
<text x="138.6" y="217.5" transform="rotate(90 138.6 217.5)">95</text>
<text x="169.9" y="225.7" transform="rotate(90 169.9 225.7)">87</text>
<text x="186.6" y="225.9" transform="rotate(90 186.6 225.9)">95</text>
<text x="32.9" y="231.1" transform="rotate(90 32.9 231.1)">25.01.2026</text>
<text x="51.9" y="235.3">6</text>
<text x="70.1" y="236.7">6</text>
<text x="138.6" y="237.2" transform="rotate(90 138.6 237.2)">14</text>
<text x="186.6" y="235.7" transform="rotate(90 186.6 235.7)">14</text>
<text x="55.4" y="245.2" transform="rotate(90 55.4 245.2)">5</text>
<text x="169.9" y="242.3" transform="rotate(90 169.9 242.3)">107</text>
<text x="186.6" y="245.5" transform="rotate(90 186.6 245.5)">93</text>
<text x="71.8" y="246" transform="rotate(90 71.8 246)">9</text>
<text x="71.8" y="250.3" transform="rotate(90 71.8 250.3)">20</text>
<text x="123.6" y="249.3" transform="rotate(90 123.6 249.3)">97.4</text>
<text x="53.1" y="254.7" transform="rotate(90 53.1 254.7)">4.15</text>
<text x="138.7" y="255.9" transform="rotate(90 138.7 255.9)">88</text>
<text x="169.8" y="262" transform="rotate(90 169.8 262)">5</text>
<text x="167.8" y="266.1">6</text>
<text x="183.9" y="266.2">6</text>
<text x="123.5" y="279.9" transform="rotate(90 123.5 279.9)">9.6</text>
<text x="130.3" y="280.1">6</text>
<text x="138.7" y="281.7" transform="rotate(90 138.7 281.7)">5</text>
<text x="5.9" y="286.1" transform="rotate(90 5.9 286.1)">1/1</text>
<text x="132.5" y="285.9">6</text>
<text x="138.7" y="291.8">7</text>
</g>
<g font-size="2.5">
<text x="17.7" y="7.6" transform="rotate(90 17.7 7.6)">F</text>
<text x="52.6" y="7.5" transform="rotate(90 52.6 7.5)">E</text>
<text x="87.4" y="7.5" transform="rotate(90 87.4 7.5)">D</text>
<text x="122.2" y="7.5" transform="rotate(90 122.2 7.5)">C</text>
<text x="157" y="7.5" transform="rotate(90 157 7.5)">B</text>
<text x="191.8" y="7.5" transform="rotate(90 191.8 7.5)">A</text>
<text x="2.2" y="24" transform="rotate(90 2.2 24)">1</text>
<text x="207.4" y="24" transform="rotate(90 207.4 24)">1</text>
<text x="2.2" y="60.4" transform="rotate(90 2.2 60.4)">2</text>
<text x="207.4" y="60.4" transform="rotate(90 207.4 60.4)">2</text>
<text x="2.2" y="96.8" transform="rotate(90 2.2 96.8)">3</text>
<text x="207.4" y="96.8" transform="rotate(90 207.4 96.8)">3</text>
<text x="2.2" y="133.2" transform="rotate(90 2.2 133.2)">4</text>
<text x="207.4" y="133.2" transform="rotate(90 207.4 133.2)">4</text>
<text x="2.2" y="169.6" transform="rotate(90 2.2 169.6)">5</text>
<text x="207.4" y="169.6" transform="rotate(90 207.4 169.6)">5</text>
<text x="2.2" y="206" transform="rotate(90 2.2 206)">6</text>
<text x="207.4" y="206" transform="rotate(90 207.4 206)">6</text>
<text x="2.2" y="242.4" transform="rotate(90 2.2 242.4)">7</text>
<text x="207.4" y="242.4" transform="rotate(90 207.4 242.4)">7</text>
<text x="2.2" y="278.8" transform="rotate(90 2.2 278.8)">8</text>
<text x="207.4" y="278.8" transform="rotate(90 207.4 278.8)">8</text>
<text x="17.7" y="295.1" transform="rotate(90 17.7 295.1)">F</text>
<text x="52.6" y="295" transform="rotate(90 52.6 295)">E</text>
<text x="87.4" y="294.9" transform="rotate(90 87.4 294.9)">D</text>
<text x="122.2" y="294.9" transform="rotate(90 122.2 294.9)">C</text>
<text x="157" y="295" transform="rotate(90 157 295)">B</text>
<text x="191.8" y="295" transform="rotate(90 191.8 295)">A</text>
</g>
<g font-size="1.8">
<text x="37" y="163.7" transform="rotate(90 37 163.7)">Dept.</text>
<text x="37" y="181.2" transform="rotate(90 37 181.2)">Technical reference</text>
<text x="22.5" y="206" transform="rotate(90 22.5 206)">Title</text>
<text x="29.8" y="206" transform="rotate(90 29.8 206)">Document type</text>
<text x="37" y="206" transform="rotate(90 37 206)">Created by</text>
<text x="10.1" y="250.4" transform="rotate(90 10.1 250.4)">Rev.</text>
<text x="22.5" y="250.4" transform="rotate(90 22.5 250.4)">DWG No.</text>
<text x="29.8" y="250.4" transform="rotate(90 29.8 250.4)">Document status</text>
<text x="37" y="250.4" transform="rotate(90 37 250.4)">Approved by</text>
<text x="10.1" y="257.6" transform="rotate(90 10.1 257.6)">Date of issue</text>
<text x="10.1" y="283.9" transform="rotate(90 10.1 283.9)">Sheet</text>
</g>
</svg>
